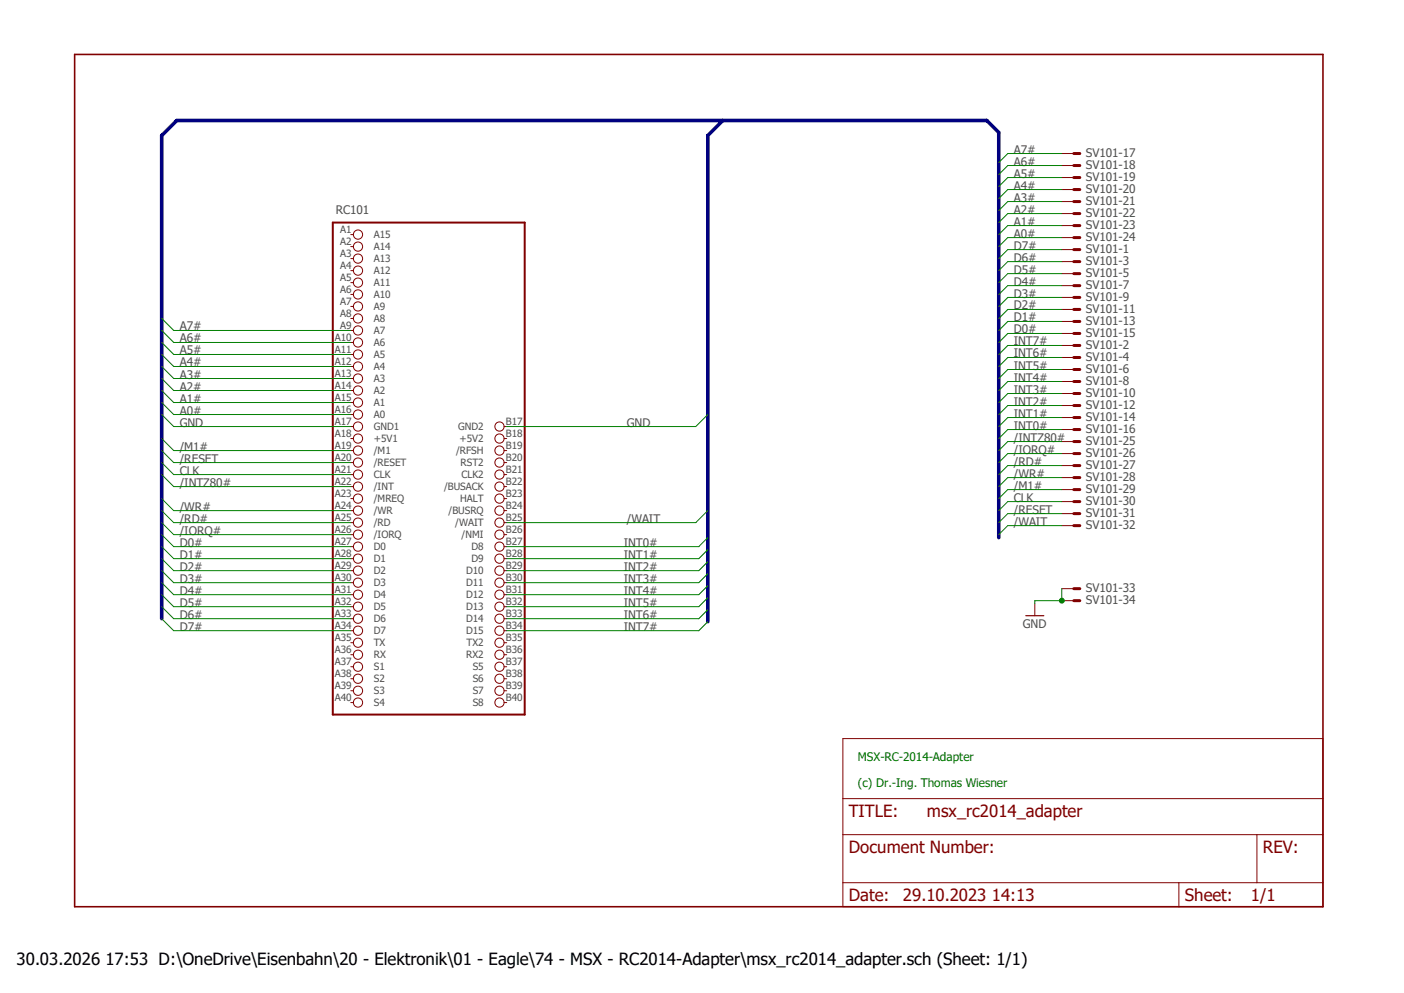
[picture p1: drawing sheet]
<svg xmlns="http://www.w3.org/2000/svg" width="297mm" height="210mm" viewBox="0 0 297 210" stroke-linecap="round" stroke-linejoin="round" font-family="sans-serif">
<path d="M15.3 11.2l264.9 181.1M280.2 11.2l-264.9 181.1" fill="none" stroke="#fff" stroke-width=".21"/>
<path d="M15.8 11.5h264.1v180.3h-264.1z" fill="none" stroke="#800000" stroke-width=".34"/>
<g fill="none" stroke="#800000" stroke-width=".21">
<path d="M224.6 32.5h2.6M224.6 35h2.6M224.6 37.5h2.6M74.2 49.6h.6M74.2 52.2h.6M74.2 54.7h.6M74.2 57.2h.6M74.2 59.8h.6M224.6 40.1h2.6M224.6 42.6h2.6M224.6 45.2h2.6M224.6 47.7h2.6"/>
<path d="M224.6 50.2h2.6M224.6 52.8h2.6M224.6 55.3h2.6M224.6 57.9h2.6M74.2 62.3h.6M74.2 64.8h.6M74.2 67.4h.6M74.2 69.9h.6M74.2 72.4h.6M74.2 75h.6M74.2 77.5h.6M224.6 73.1h2.6"/>
<path d="M224.6 60.4h2.6M224.6 62.9h2.6M224.6 65.4h2.6M224.6 68h2.6M224.6 70.5h2.6M224.6 75.6h2.6M224.6 78.1h2.6M74.2 80.1h.6M74.2 82.6h.6M74.2 85.1h.6M74.2 90.2h.6M74.2 92.8h.6"/>
<path d="M74.2 95.3h.6M74.2 97.8h.6M74.2 87.7h.6M106.6 90.2h.6M106.6 92.8h.6M106.6 95.3h.6M106.6 97.8h.6M224.6 93.4h2.6M224.6 95.9h2.6M224.6 98.5h2.6M224.6 80.7h2.6M224.6 83.2h2.6"/>
<path d="M224.6 85.8h2.6M224.6 88.3h2.6M224.6 90.8h2.6M74.2 100.4h.6M74.2 102.9h.6M74.2 105.5h.6M74.2 108h.6M74.2 110.5h.6M74.2 113.1h.6M74.2 115.6h.6M74.2 118.2h.6M106.6 100.4h.6"/>
<path d="M106.6 102.9h.6M106.6 105.5h.6M106.6 108h.6M106.6 110.5h.6M106.6 113.1h.6M106.6 115.6h.6M106.6 118.2h.6M224.6 101h2.6M224.6 103.5h2.6M224.6 106.1h2.6M224.6 108.6h2.6M224.6 111.2h2.6"/>
<path d="M74.2 120.7h.6M74.2 123.2h.6M74.2 125.8h.6M74.2 128.3h.6M74.2 130.9h.6M74.2 133.4h.6M74.2 135.9h.6M74.2 138.5h.6M106.6 120.7h.6M106.6 123.2h.6M106.6 125.8h.6M106.6 128.3h.6"/>
<path d="M106.6 130.9h.6M106.6 133.4h.6M106.6 135.9h.6M106.6 138.5h.6M218.9 127.7v2.5M224.6 124.5h2.6M224.6 127h2.6M74.2 141h.6M74.2 143.6h.6M74.2 146.1h.6M74.2 148.6h.6M106.6 141h.6"/>
<path d="M106.6 143.6h.6M106.6 146.1h.6M106.6 148.6h.6M178.3 156.2h101.6v35.6h-101.6zM178.3 176.5h101.6M178.3 168.9h101.6M265.9 176.5v10.2M178.3 186.7h101.6M249.4 186.7v5.1"/>
<circle cx="75.7" cy="57.2" r=".98"/>
<circle cx="75.7" cy="54.7" r=".98"/>
<circle cx="75.7" cy="59.8" r=".98"/>
<circle cx="75.7" cy="52.2" r=".98"/>
<circle cx="75.7" cy="49.6" r=".98"/>
<circle cx="75.7" cy="62.3" r=".98"/>
<circle cx="75.7" cy="77.5" r=".98"/>
<circle cx="75.7" cy="69.9" r=".98"/>
<circle cx="75.7" cy="67.4" r=".98"/>
<circle cx="75.7" cy="64.8" r=".98"/>
<circle cx="75.7" cy="72.4" r=".98"/>
<circle cx="75.7" cy="75" r=".98"/>
<circle cx="75.7" cy="80.1" r=".98"/>
<circle cx="75.7" cy="92.8" r=".98"/>
<circle cx="75.7" cy="97.8" r=".98"/>
<circle cx="75.7" cy="87.7" r=".98"/>
<circle cx="75.7" cy="90.2" r=".98"/>
<circle cx="75.7" cy="85.1" r=".98"/>
<circle cx="75.7" cy="82.6" r=".98"/>
<circle cx="75.7" cy="95.3" r=".98"/>
<circle cx="105.7" cy="97.8" r=".98"/>
<circle cx="105.7" cy="95.3" r=".98"/>
<circle cx="105.7" cy="90.2" r=".98"/>
<circle cx="105.7" cy="92.8" r=".98"/>
<circle cx="75.7" cy="105.5" r=".98"/>
<circle cx="75.7" cy="102.9" r=".98"/>
<circle cx="75.7" cy="110.5" r=".98"/>
<circle cx="75.7" cy="118.2" r=".98"/>
<circle cx="75.7" cy="113.1" r=".98"/>
<circle cx="75.7" cy="115.6" r=".98"/>
<circle cx="75.7" cy="100.4" r=".98"/>
<circle cx="75.7" cy="108" r=".98"/>
<circle cx="105.7" cy="113.1" r=".98"/>
<circle cx="105.7" cy="102.9" r=".98"/>
<circle cx="105.7" cy="105.5" r=".98"/>
<circle cx="105.7" cy="115.6" r=".98"/>
<circle cx="105.7" cy="118.2" r=".98"/>
<circle cx="105.7" cy="110.5" r=".98"/>
<circle cx="105.7" cy="100.4" r=".98"/>
<circle cx="105.7" cy="108" r=".98"/>
<circle cx="75.7" cy="135.9" r=".98"/>
<circle cx="75.7" cy="138.5" r=".98"/>
<circle cx="75.7" cy="128.3" r=".98"/>
<circle cx="75.7" cy="130.9" r=".98"/>
<circle cx="75.7" cy="120.7" r=".98"/>
<circle cx="75.7" cy="133.4" r=".98"/>
<circle cx="75.7" cy="125.8" r=".98"/>
<circle cx="75.7" cy="123.2" r=".98"/>
<circle cx="105.7" cy="138.5" r=".98"/>
<circle cx="105.7" cy="135.9" r=".98"/>
<circle cx="105.7" cy="133.4" r=".98"/>
<circle cx="105.7" cy="120.7" r=".98"/>
<circle cx="105.7" cy="125.8" r=".98"/>
<circle cx="105.7" cy="130.9" r=".98"/>
<circle cx="105.7" cy="123.2" r=".98"/>
<circle cx="105.7" cy="128.3" r=".98"/>
<circle cx="75.7" cy="143.6" r=".98"/>
<circle cx="75.7" cy="141" r=".98"/>
<circle cx="75.7" cy="146.1" r=".98"/>
<circle cx="75.7" cy="148.6" r=".98"/>
<circle cx="105.7" cy="148.6" r=".98"/>
<circle cx="105.7" cy="146.1" r=".98"/>
<circle cx="105.7" cy="143.6" r=".98"/>
<circle cx="105.7" cy="141" r=".98"/>
</g>
<path d="M217 130.2h3.8" fill="none" stroke="#800000" stroke-width=".25"/>
<g fill="none" stroke="#800000" stroke-width=".64">
<path d="M227.2 32.5h1.2M227.2 35h1.2M227.2 37.5h1.2M227.2 40.1h1.2M227.2 42.6h1.2M227.2 45.2h1.2M227.2 47.7h1.2M227.2 50.2h1.2M227.2 52.8h1.2M227.2 55.3h1.2M227.2 57.9h1.2M227.2 73.1h1.2"/>
<path d="M227.2 60.4h1.2M227.2 62.9h1.2M227.2 65.4h1.2M227.2 68h1.2M227.2 70.5h1.2M227.2 75.6h1.2M227.2 78.1h1.2M227.2 93.4h1.2M227.2 95.9h1.2M227.2 98.5h1.2M227.2 80.7h1.2M227.2 83.2h1.2"/>
<path d="M227.2 85.8h1.2M227.2 88.3h1.2M227.2 90.8h1.2M227.2 101h1.2M227.2 103.5h1.2M227.2 106.1h1.2M227.2 108.6h1.2M227.2 111.2h1.2M227.2 124.5h1.2M227.2 127h1.2"/>
</g>
<path d="M70.4 47.1h40.6v104h-40.6z" fill="none" stroke="#800000" stroke-width=".42"/>
<path d="M152.9 25.5l-3.2 3.2v102.8M211.3 113.7v-85.7l-2.6-2.5h-171.3l-3.2 3.2v102.2" fill="none" stroke="#000080" stroke-width=".76"/>
<path d="M224.6 124.5v2.5h-5.7v.7" fill="none" stroke="#008000" stroke-width=".21"/>
<circle cx="224.6" cy="127" r=".51" fill="#008000"/>
<g fill="none" stroke="#008000" stroke-width=".21">
<path d="M224.6 37.5h-11.4l-1.9 2M224.6 35h-11.4l-1.9 1.9M224.6 32.5h-11.4l-1.9 1.9M224.6 52.8h-11.4l-1.9 1.9M224.6 55.3h-11.4l-1.9 1.9M224.6 57.9h-11.4l-1.9 1.9M224.6 50.2h-11.4l-1.9 2M224.6 47.7h-11.4l-1.9 1.9M224.6 45.2h-11.4l-1.9 1.9M224.6 42.6h-11.4l-1.9 1.9M224.6 40.1h-11.4l-1.9 1.9M34.2 77.5l2.5 2.6h37.5"/>
<path d="M34.2 75l2.5 2.5h37.5M34.2 72.4l2.5 2.6h37.5M34.2 69.9l2.5 2.5h37.5M34.2 67.4l2.5 2.5h37.5M224.6 60.4h-11.4l-1.9 1.9M224.6 62.9h-11.4l-1.9 1.9M224.6 65.4h-11.4l-1.9 2M224.6 68h-11.4l-1.9 1.9M224.6 70.5h-11.4l-1.9 1.9M224.6 73.1h-11.4l-1.9 1.9M224.6 75.6h-11.4l-1.9 1.9M224.6 78.1h-11.4l-1.9 2"/>
<path d="M34.2 87.7l2.5 2.5h37.5M34.2 97.8l2.5 2.6h37.5M34.2 95.3l2.5 2.5h37.5M34.2 92.8l2.5 2.5h37.5M34.2 85.1l2.5 2.6h37.5M34.2 82.6l2.5 2.5h37.5M34.2 80.1l2.5 2.5h37.5M149.7 87.7l-2.5 2.5h-40M224.6 98.5h-11.4l-1.9 1.9M224.6 93.4h-11.4l-1.9 1.9M224.6 80.7h-11.4l-1.9 1.9M224.6 83.2h-11.4l-1.9 1.9"/>
<path d="M224.6 85.8h-11.4l-1.9 1.9M224.6 88.3h-11.4l-1.9 1.9M224.6 95.9h-11.4l-1.9 1.9M224.6 90.8h-11.4l-1.9 2M34.2 108l2.5 2.5h37.5M34.2 118.2l2.5 2.5h37.5M34.2 115.6l2.5 2.6h37.5M34.2 113.1l2.5 2.5h37.5M34.2 100.4l2.5 2.5h37.5M34.2 110.5l2.5 2.6h37.5M34.2 105.5l2.5 2.5h37.5M149.7 108l-2.5 2.5h-40"/>
<path d="M149.7 118.8l-1.9 1.9h-40.6M149.7 116.2l-1.9 2h-40.6M149.7 113.7l-1.9 1.9h-40.6M224.6 106.1h-11.4l-1.9 1.9M224.6 108.6h-11.4l-1.9 1.9M224.6 111.2h-11.4l-1.9 1.9M224.6 103.5h-11.4l-1.9 2M224.6 101h-11.4l-1.9 1.9M34.2 130.9l2.5 2.5h37.5M34.2 128.3l2.5 2.6h37.5M34.2 125.8l2.5 2.5h37.5M34.2 123.2l2.5 2.6h37.5"/>
<path d="M34.2 120.7l2.5 2.5h37.5M149.7 131.5l-1.9 1.9h-40.6M149.7 128.9l-1.9 2h-40.6M149.7 126.4l-1.9 1.9h-40.6M149.7 123.9l-1.9 1.9h-40.6M149.7 121.3l-1.9 1.9h-40.6"/>
<circle cx="224.6" cy="127" r=".51"/>
</g>
<g font-size="3.6" fill="#800000">
<text x="179.6" y="172.7">TITLE:</text>
<text x="196.1" y="172.7">msx_rc2014_adapter</text>
<text x="179.6" y="180.3">Document Number:</text>
<text x="267.2" y="180.3">REV:</text>
<text x="179.6" y="190.5">Date:</text>
<text x="191" y="190.5">29.10.2023 14:13</text>
<text x="250.7" y="190.5">Sheet:</text>
<text x="264.6" y="190.5">1/1</text>
</g>
<text font-size="3.6" x="3.5" y="204">30.03.2026 17:53 D:\OneDrive\Eisenbahn\20 - Elektronik\01 - Eagle\74 - MSX - RC2014-Adapter\msx_rc2014_adapter.sch (Sheet: 1/1)</text>
<g font-size="2.5" fill="#505050">
<text x="214.5" y="35">A6#</text>
<text x="214.5" y="32.5">A7#</text>
<text x="229.7" y="33.2">SV101-17</text>
<text x="229.7" y="35.8">SV101-18</text>
<text x="214.5" y="40.1">A4#</text>
<text x="214.5" y="37.5">A5#</text>
<text x="229.7" y="38.3">SV101-19</text>
<text x="229.7" y="40.9">SV101-20</text>
<text x="71" y="45.2">RC101</text>
<text x="214.5" y="47.7">A1#</text>
<text x="214.5" y="45.2">A2#</text>
<text x="214.5" y="42.6">A3#</text>
<text x="229.7" y="43.4">SV101-21</text>
<text x="229.7" y="45.9">SV101-22</text>
<text x="214.5" y="52.8">D7#</text>
<text x="214.5" y="50.3">A0#</text>
<text x="229.7" y="48.5">SV101-23</text>
<text x="229.7" y="51">SV101-24</text>
<text x="229.7" y="53.6">SV101-1</text>
<text x="214.5" y="55.3">D6#</text>
<text x="214.5" y="57.9">D5#</text>
<text x="229.7" y="56.1">SV101-3</text>
<text x="229.7" y="58.6">SV101-5</text>
<text x="214.5" y="60.4">D4#</text>
<text x="214.5" y="63">D3#</text>
<text x="214.5" y="65.4">D2#</text>
<text x="229.7" y="61.2">SV101-7</text>
<text x="229.7" y="63.7">SV101-9</text>
<text x="38" y="69.9">A7#</text>
<text x="214.5" y="68">D1#</text>
<text x="214.5" y="70.5">D0#</text>
<text x="229.7" y="66.2">SV101-11</text>
<text x="229.7" y="68.8">SV101-13</text>
<text x="229.7" y="71.3">SV101-15</text>
<text x="38" y="77.5">A4#</text>
<text x="38" y="75">A5#</text>
<text x="38" y="72.4">A6#</text>
<text x="214.5" y="73.1">INT7#</text>
<text x="214.5" y="75.6">INT6#</text>
<text x="229.7" y="73.8">SV101-2</text>
<text x="229.7" y="76.4">SV101-4</text>
<text x="38" y="82.6">A2#</text>
<text x="38" y="80.1">A3#</text>
<text x="214.5" y="78.1">INT5#</text>
<text x="214.5" y="80.7">INT4#</text>
<text x="214.5" y="83.2">INT3#</text>
<text x="229.7" y="78.9">SV101-6</text>
<text x="229.7" y="81.5">SV101-8</text>
<text x="229.7" y="84">SV101-10</text>
<text x="38" y="87.7">A0#</text>
<text x="38" y="85.1">A1#</text>
<text x="214.5" y="85.8">INT2#</text>
<text x="214.5" y="88.3">INT1#</text>
<text x="229.7" y="86.5">SV101-12</text>
<text x="229.7" y="89.1">SV101-14</text>
<text x="38" y="90.2">GND</text>
<text x="38" y="95.3">/M1#</text>
<text x="132.6" y="90.2">GND</text>
<text x="214.5" y="93.4">/INTZ80#</text>
<text x="214.5" y="95.9">/IORQ#</text>
<text x="214.5" y="90.8">INT0#</text>
<text x="229.7" y="94.2">SV101-25</text>
<text x="229.7" y="91.6">SV101-16</text>
<text x="38" y="100.4">CLK</text>
<text x="38" y="97.8">/RESET</text>
<text x="214.5" y="98.5">/RD#</text>
<text x="214.5" y="101">/WR#</text>
<text x="229.7" y="96.7">SV101-26</text>
<text x="229.7" y="99.2">SV101-27</text>
<text x="229.7" y="101.8">SV101-28</text>
<text x="38" y="102.9">/INTZ80#</text>
<text x="38" y="108">/WR#</text>
<text x="214.5" y="106.1">CLK</text>
<text x="214.5" y="103.5">/M1#</text>
<text x="229.7" y="104.3">SV101-29</text>
<text x="229.7" y="106.9">SV101-30</text>
<text x="38" y="110.5">/RD#</text>
<text x="38" y="113.1">/IORQ#</text>
<text x="132.6" y="110.5">/WAIT</text>
<text x="214.5" y="108.6">/RESET</text>
<text x="214.5" y="111.2">/WAIT</text>
<text x="229.7" y="109.4">SV101-31</text>
<text x="229.7" y="111.9">SV101-32</text>
<text x="38" y="118.2">D1#</text>
<text x="38" y="115.6">D0#</text>
<text x="132" y="118.2">INT1#</text>
<text x="132" y="115.6">INT0#</text>
<text x="38" y="125.8">D4#</text>
<text x="38" y="123.2">D3#</text>
<text x="38" y="120.7">D2#</text>
<text x="132" y="125.8">INT4#</text>
<text x="132" y="123.2">INT3#</text>
<text x="132" y="120.7">INT2#</text>
<text x="229.7" y="125.3">SV101-33</text>
<text x="38" y="130.9">D6#</text>
<text x="38" y="128.3">D5#</text>
<text x="132" y="130.9">INT6#</text>
<text x="132" y="128.3">INT5#</text>
<text x="229.7" y="127.8">SV101-34</text>
<text x="38" y="133.4">D7#</text>
<text x="132" y="133.4">INT7#</text>
<text x="216.4" y="132.8">GND</text>
</g>
<g font-size="2.5" fill="#008000">
<text x="181.5" y="161">MSX-RC-2014-Adapter</text>
<text x="181.5" y="166.4">(c) Dr.-Ing. Thomas Wiesner</text>
</g>
<g font-size="2.1" fill="#505050">
<text x="72" y="49.2">A1</text>
<text x="72" y="51.8">A2</text>
<text x="79.1" y="50.4">A15</text>
<text x="79.1" y="52.9">A14</text>
<text x="72" y="54.3">A3</text>
<text x="72" y="56.9">A4</text>
<text x="72" y="59.4">A5</text>
<text x="79.1" y="55.5">A13</text>
<text x="79.1" y="58">A12</text>
<text x="72" y="61.9">A6</text>
<text x="72" y="64.5">A7</text>
<text x="79.1" y="60.5">A11</text>
<text x="79.1" y="63.1">A10</text>
<text x="79.1" y="65.6">A9</text>
<text x="72" y="67">A8</text>
<text x="72" y="69.6">A9</text>
<text x="79.1" y="68.1">A8</text>
<text x="79.1" y="70.7">A7</text>
<text x="70.8" y="72.1">A10</text>
<text x="70.8" y="74.6">A11</text>
<text x="70.8" y="77.2">A12</text>
<text x="79.1" y="73.2">A6</text>
<text x="79.1" y="75.7">A5</text>
<text x="70.8" y="79.7">A13</text>
<text x="70.8" y="82.3">A14</text>
<text x="79.1" y="78.3">A4</text>
<text x="79.1" y="80.8">A3</text>
<text x="79.1" y="83.4">A2</text>
<text x="70.8" y="84.8">A15</text>
<text x="70.8" y="89.9">A17</text>
<text x="70.8" y="87.3">A16</text>
<text x="79.1" y="85.9">A1</text>
<text x="79.1" y="88.4">A0</text>
<text x="107" y="89.9">B17</text>
<text x="70.8" y="92.4">A18</text>
<text x="70.8" y="95">A19</text>
<text x="79.1" y="91">GND1</text>
<text x="79.1" y="93.5">+5V1</text>
<text x="96.9" y="91">GND2</text>
<text x="97.2" y="93.5">+5V2</text>
<text x="107" y="95">B19</text>
<text x="107" y="92.4">B18</text>
<text x="70.8" y="97.5">A20</text>
<text x="70.8" y="100">A21</text>
<text x="79.1" y="96.1">/M1</text>
<text x="79.1" y="98.6">/RESET</text>
<text x="79.1" y="101.1">CLK</text>
<text x="96.5" y="96.1">/RFSH</text>
<text x="97.5" y="98.6">RST2</text>
<text x="97.6" y="101.1">CLK2</text>
<text x="107" y="100">B21</text>
<text x="107" y="97.5">B20</text>
<text x="70.8" y="102.6">A22</text>
<text x="70.8" y="105.1">A23</text>
<text x="70.8" y="107.7">A24</text>
<text x="79.1" y="103.7">/INT</text>
<text x="79.1" y="106.2">/MREQ</text>
<text x="93.9" y="103.7">/BUSACK</text>
<text x="97.3" y="106.2">HALT</text>
<text x="107" y="107.7">B24</text>
<text x="107" y="105.1">B23</text>
<text x="107" y="102.6">B22</text>
<text x="70.8" y="110.2">A25</text>
<text x="70.8" y="112.7">A26</text>
<text x="79.1" y="108.8">/WR</text>
<text x="79.1" y="111.3">/RD</text>
<text x="79.1" y="113.8">/IORQ</text>
<text x="94.9" y="108.8">/BUSRQ</text>
<text x="96.3" y="111.3">/WAIT</text>
<text x="97.7" y="113.8">/NMI</text>
<text x="107" y="112.7">B26</text>
<text x="107" y="110.2">B25</text>
<text x="70.8" y="115.3">A27</text>
<text x="70.8" y="117.8">A28</text>
<text x="79.1" y="116.4">D0</text>
<text x="79.1" y="118.9">D1</text>
<text x="99.7" y="118.9">D9</text>
<text x="99.7" y="116.4">D8</text>
<text x="107" y="117.8">B28</text>
<text x="107" y="115.3">B27</text>
<text x="70.8" y="120.3">A29</text>
<text x="70.8" y="122.9">A30</text>
<text x="70.8" y="125.4">A31</text>
<text x="79.1" y="121.5">D2</text>
<text x="79.1" y="124">D3</text>
<text x="98.6" y="124">D11</text>
<text x="98.6" y="121.5">D10</text>
<text x="107" y="125.4">B31</text>
<text x="107" y="122.9">B30</text>
<text x="107" y="120.3">B29</text>
<text x="70.8" y="127.9">A32</text>
<text x="70.8" y="130.5">A33</text>
<text x="79.1" y="126.5">D4</text>
<text x="79.1" y="129.1">D5</text>
<text x="79.1" y="131.6">D6</text>
<text x="98.6" y="131.6">D14</text>
<text x="98.6" y="129.1">D13</text>
<text x="98.6" y="126.5">D12</text>
<text x="107" y="130.5">B33</text>
<text x="107" y="127.9">B32</text>
<text x="70.8" y="133">A34</text>
<text x="70.8" y="135.6">A35</text>
<text x="79.1" y="134.2">D7</text>
<text x="79.1" y="136.7">TX</text>
<text x="98.6" y="134.2">D15</text>
<text x="98.7" y="136.7">TX2</text>
<text x="107" y="135.6">B35</text>
<text x="107" y="133">B34</text>
<text x="70.8" y="138.1">A36</text>
<text x="70.8" y="140.6">A37</text>
<text x="70.8" y="143.2">A38</text>
<text x="79.1" y="139.2">RX</text>
<text x="79.1" y="141.8">S1</text>
<text x="98.6" y="139.2">RX2</text>
<text x="100" y="141.8">S5</text>
<text x="107" y="143.2">B38</text>
<text x="107" y="140.6">B37</text>
<text x="107" y="138.1">B36</text>
<text x="70.8" y="145.7">A39</text>
<text x="70.8" y="148.3">A40</text>
<text x="79.1" y="144.3">S2</text>
<text x="79.1" y="146.9">S3</text>
<text x="79.1" y="149.4">S4</text>
<text x="100" y="149.4">S8</text>
<text x="100" y="146.9">S7</text>
<text x="100" y="144.3">S6</text>
<text x="107" y="148.3">B40</text>
<text x="107" y="145.7">B39</text>
</g>
</svg>
